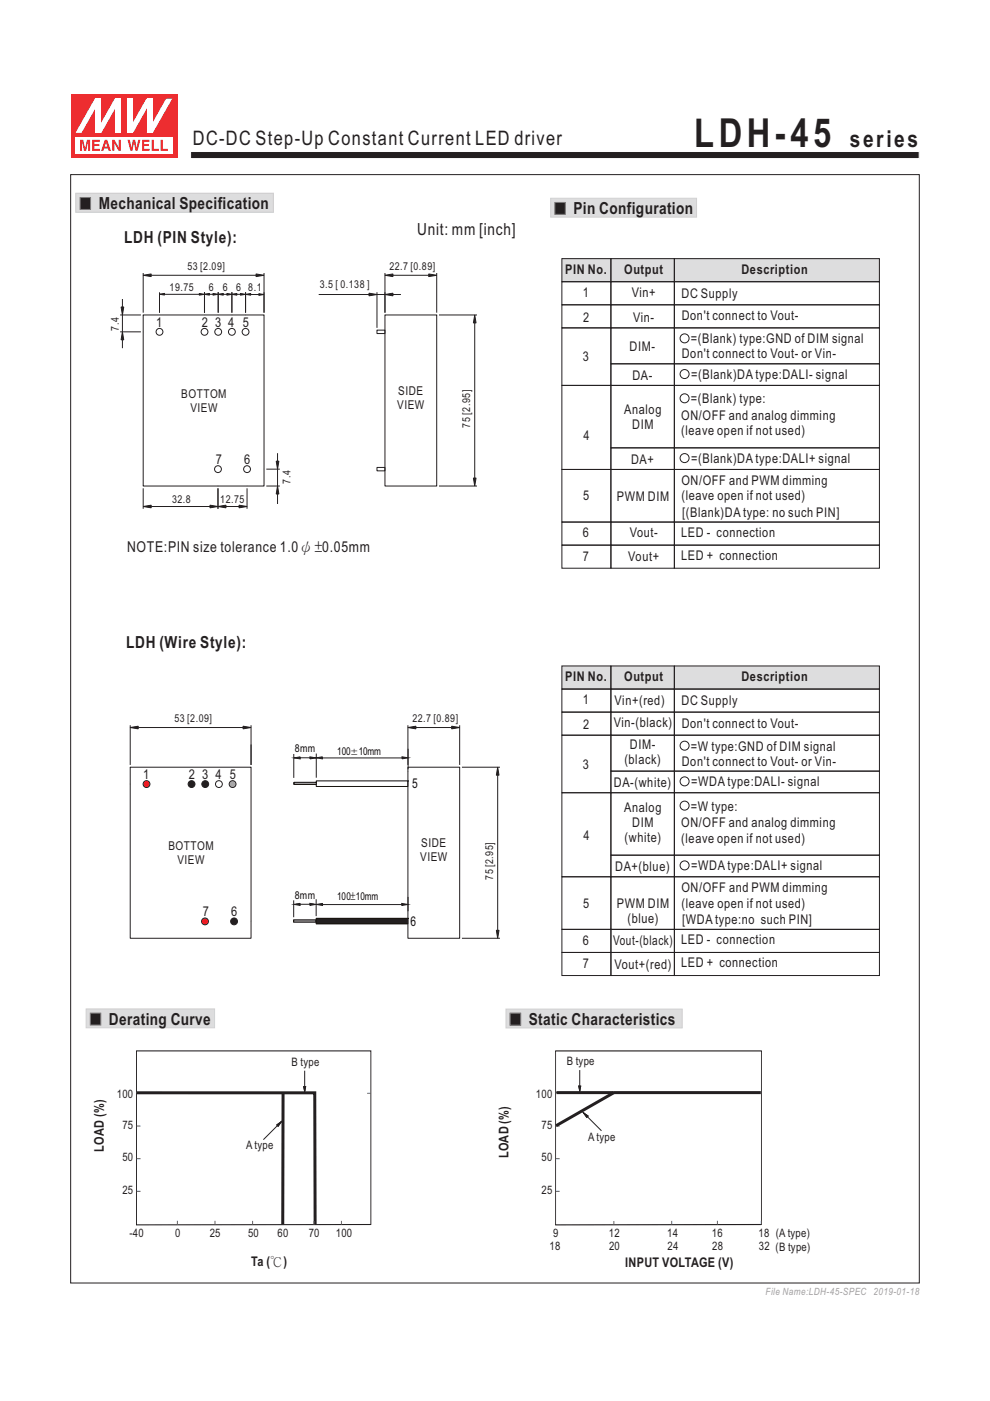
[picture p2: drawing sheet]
<svg xmlns="http://www.w3.org/2000/svg" width="210mm" height="297mm" viewBox="0 0 210 297" stroke-linecap="round" stroke-linejoin="round" font-family="sans-serif">
<path d="M16.1 41h41.9v4h-41.9z" fill-rule="evenodd" fill="#ddddde" stroke="#cfd1d2" stroke-width=".21"/>
<path d="M17 41.9h2.2v2.5h-2.2z" fill-rule="evenodd" fill="#231f20" stroke="#76777b" stroke-width=".21"/>
<g fill="none" stroke="#231f20" stroke-width=".21">
<path d="M15 37h180v235h-180zM30.4 57.9v8.4M32.1 58.4h22.2M56 57.9v8.4M81.6 57.9v8.4M83.3 58.4h7.6M92.6 57.9v8.4M25.5 66.8h4.4M25.5 70.4h4.4M26 63.4v1.7M26 66.8v3.6M26 72v1.8"/>
<path d="M30.4 66.8h25.6v36.2h-25.6zM43.4 61.9v4.4M46.3 61.9v4.4M49.2 61.9v4.4M52.1 62v4.3M53.1 62.4h2.5M67.6 62.4h10.7M80 62.4h1.6M80 70h1.6v.7h-1.6zM80 62v7.5M81.6 66.8h11v36.2h-11zM83.3 62.4h1.7"/>
<path d="M93.1 66.8h8.1M100.7 68.5v32.9M56.5 99.5h2.9M58.9 96.1v1.7M58.9 99.5v3.5M80 99.1h1.6v.7h-1.6zM30.4 103.5v4.4M32.1 107.4h12.4M46.2 103.5v4.4M47.9 107.4h2.8M52.4 103.5v4.4M56.5 103h2.9"/>
<path d="M58.9 104.7v2.2M93.1 103h8.1"/>
<circle cx="33.8" cy="70.4" r=".73"/>
<circle cx="43.4" cy="70.4" r=".73"/>
<circle cx="46.3" cy="70.4" r=".73"/>
<circle cx="49.2" cy="70.4" r=".73"/>
<circle cx="52.1" cy="70.4" r=".73"/>
<circle cx="46.2" cy="99.5" r=".73"/>
<circle cx="52.4" cy="99.5" r=".73"/>
</g>
<g fill="#231f20" stroke="#231f20" stroke-width=".21">
<path d="M25.7 65.1h.5l-.2 1.7z" fill-rule="evenodd"/>
<path d="M26 70.4l.2 1.6h-.5z" fill-rule="evenodd"/>
<path d="M54.9 62.3l1.1 .1-1.1 .2z" fill-rule="evenodd"/>
<path d="M30.4 107.4l1.7-.3v.6z" fill-rule="evenodd"/>
<path d="M44.5 107.1l1.7 .3-1.7 .3z" fill-rule="evenodd"/>
<path d="M46.2 107.4l1.7-.3v.6z" fill-rule="evenodd"/>
<path d="M50.7 107.1l1.7 .3-1.7 .3z" fill-rule="evenodd"/>
<path d="M58.6 97.8h.5l-.2 1.7z" fill-rule="evenodd"/>
<path d="M58.9 103l.2 1.7h-.5z" fill-rule="evenodd"/>
<path d="M52.1 62.4l1.1-.2v.4z" fill-rule="evenodd"/>
<path d="M54.3 58.1l1.7 .3-1.7 .2z" fill-rule="evenodd"/>
<path d="M30.4 58.4l1.7-.3v.5z" fill-rule="evenodd"/>
<path d="M90.9 58.1l1.7 .3-1.7 .2z" fill-rule="evenodd"/>
<path d="M81.6 58.4l1.7-.3v.5z" fill-rule="evenodd"/>
<path d="M100.4 101.4h.6l-.3 1.6z" fill-rule="evenodd"/>
<path d="M100.7 66.8l.3 1.7h-.6z" fill-rule="evenodd"/>
<path d="M81.6 62.4l1.7-.2v.5z" fill-rule="evenodd"/>
<path d="M78.3 62.2l1.7 .2-1.7 .3z" fill-rule="evenodd"/>
<circle cx="30.4" cy="66.8" r="0"/>
<circle cx="30.4" cy="70.4" r="0"/>
<circle cx="26" cy="70.4" r="0"/>
<circle cx="56" cy="66.8" r="0"/>
<circle cx="52.1" cy="66.8" r="0"/>
<circle cx="30.4" cy="103" r="0"/>
<circle cx="46.2" cy="103" r="0"/>
<circle cx="46.2" cy="107.4" r="0"/>
<circle cx="52.4" cy="103" r="0"/>
<circle cx="52.4" cy="107.4" r="0"/>
<circle cx="56" cy="103" r="0"/>
<circle cx="56" cy="99.5" r="0"/>
<circle cx="58.9" cy="99.5" r="0"/>
<circle cx="49.2" cy="66.8" r="0"/>
<circle cx="46.3" cy="66.8" r="0"/>
<circle cx="43.4" cy="66.8" r="0"/>
<circle cx="30.4" cy="58.4" r="0"/>
<circle cx="92.6" cy="66.8" r="0"/>
<circle cx="81.6" cy="66.8" r="0"/>
<circle cx="81.6" cy="58.4" r="0"/>
<circle cx="92.6" cy="103" r="0"/>
<circle cx="100.7" cy="66.8" r="0"/>
<circle cx="80" cy="70" r="0"/>
<circle cx="80" cy="62.4" r="0"/>
</g>
<path d="M40.4 32.1h154.6v1.5h-154.6z" fill-rule="evenodd" fill="#231f20" stroke="#fff" stroke-width=".21"/>
<path d="M15 20h22.6v13.4h-22.6z" fill="#ed2d30"/>
<path d="M16 29h20.6v3.5h-20.6z" fill="#fff"/>
<g fill="#ed2d30">
<path d="M27.1 29.6h.4l.4 1.8 .3-1.8h.4l.4 1.8 .3-1.8h.5l-.6 2.4h-.5l-.3-1.8-.3 1.8h-.4z" fill-rule="evenodd"/>
<path d="M30.1 29.6h1.6v.5h-1.1v.5h1v.4h-1v.6h1.1v.4h-1.6z" fill-rule="evenodd"/>
<path d="M32.2 29.6h.4v2h1.1v.4h-1.5z" fill-rule="evenodd"/>
<path d="M34.1 29.6h.4v2h1.1v.4h-1.5z" fill-rule="evenodd"/>
<path d="M17 29.6h.6l.4 1.9 .4-1.9h.7v2.4h-.4v-2l-.4 2h-.5l-.4-2v2h-.4z" fill-rule="evenodd"/>
<path d="M19.6 29.6h1.6v.5h-1.2v.5h1.1v.4h-1.1v.6h1.2v.4h-1.6z" fill-rule="evenodd"/>
<path d="M22.5 30.2l.3 .9h-.6zM22.2 29.6l-.8 2.4h.5l.2-.5h.8l.1 .5h.5l-.7-2.4z" fill-rule="evenodd"/>
<path d="M23.8 29.6h.5l.9 1.7v-1.7h.4v2.4h-.5l-.9-1.7v1.7h-.4z" fill-rule="evenodd"/>
</g>
<g fill="#fff">
<path d="M20.1 20.9h1.3l-4.1 7.3h-1.3z" fill-rule="evenodd"/>
<path d="M24.3 20.9h1.3l-4.1 7.3h-1.3z" fill-rule="evenodd"/>
<path d="M35.2 20.9h1.3l-4.1 7.3h-1.3z" fill-rule="evenodd"/>
<path d="M31 20.9h1.3l-4.1 7.3h-1.3z" fill-rule="evenodd"/>
</g>
<g fill="#fff">
<path d="M20.2 20.9h1.2v7.3h-1.2z"/>
<path d="M24.4 20.9h1.2v7.3h-1.2z"/>
<path d="M26.9 20.9h1.2v7.3h-1.2z"/>
<path d="M31.1 20.9h1.2v7.3h-1.2z"/>
</g>
<path d="M119.1 54.8h67.4v4.9h-67.4z" fill="#ddddde"/>
<g fill="#231f20">
<path d="M67.1 191.8l1.3-.3v.5z"/>
<path d="M62.3 191.7l1.4-.2v.5z"/>
<path d="M62.4 160.7l1.3-.2v.4z"/>
<path d="M65.7 191.5l1.3 .2-1.3 .3z"/>
<path d="M65.7 160.5l1.3 .2-1.3 .2z"/>
<path d="M85.2 191.5l1.3 .3-1.3 .2z"/>
</g>
<g fill="none" stroke="#231f20" stroke-width=".21">
<path d="M119.2 54.8h10.4v4.9h-10.4zM119.2 59.7h10.4v4.9h-10.4zM129.6 54.8h13.4v4.9h-13.4zM129.6 59.7h13.4v4.9h-13.4zM143 54.8h43.5v4.9h-43.5zM143 59.7h43.5v4.9h-43.5zM119.2 110.7h10.4v4.9h-10.4zM119.2 115.6h10.4v4.9h-10.4zM129.6 110.7h13.4v4.9h-13.4zM129.6 115.6h13.4v4.9h-13.4zM143 110.7h43.5v4.9h-43.5zM143 115.6h43.5v4.9h-43.5z"/>
<path d="M62.4 160.7l1.3-.2v.4zM65.7 160.5l1.3 .2-1.3 .2zM62.3 191.7l1.4-.2v.5zM65.7 191.5l1.3 .2-1.3 .3zM67.1 191.8l1.3-.3v.5zM85.2 191.5l1.3 .3-1.3 .2z"/>
</g>
<path d="M16.1 41h41.9v4h-41.9z" fill-rule="evenodd" fill="#ddddde" stroke="#cfd1d2" stroke-width=".21"/>
<path d="M17 41.9h2.2v2.5h-2.2z" fill-rule="evenodd" fill="#231f20" stroke="#76777b" stroke-width=".21"/>
<path d="M116.8 42h30.9v4h-30.9z" fill-rule="evenodd" fill="#ddddde" stroke="#cfd1d2" stroke-width=".21"/>
<path d="M117.7 42.9h2.2v2.6h-2.2z" fill-rule="evenodd" fill="#231f20" stroke="#76777b" stroke-width=".21"/>
<path d="M62.3 159.9v5M62.8 160.7h3.8M62.3 190.9v3.6M62.8 191.7h3.8M67.1 190.7v3.5M68.3 191.8h17.1M86.5 190.2v3" fill="none" stroke="#231f20" stroke-width=".21"/>
<path d="M62.3 195h4.7v.5h-4.7zM62.3 195v.5z" fill-rule="evenodd" fill="#a1a0a3"/>
<path d="M62.3 195h4.7v.5h-4.7zM62.3 195v.5" fill="none" stroke="#0f0b05" stroke-width=".21"/>
<path d="M67.1 194.7h19.4v1.2h-19.4z" fill-rule="evenodd" fill="#231f20" stroke="#0f0b05" stroke-width=".21"/>
<path d="M67.1 165.6h19.4v1.1h-19.4z" fill-rule="evenodd" fill="#fff" stroke="#0f0b05" stroke-width=".21"/>
<path d="M62.3 165.9h4.8v.4h-4.8zM62.3 165.9v.4z" fill-rule="evenodd" fill="#a1a0a3"/>
<path d="M62.3 165.9h4.8v.4h-4.8zM62.3 165.9v.4" fill="none" stroke="#0f0b05" stroke-width=".21"/>
<path d="M40.4 32.1h154.6v1.5h-154.6z" fill-rule="evenodd" fill="#231f20" stroke="#fff" stroke-width=".21"/>
<g fill="#231f20">
<path d="M67.1 160.7l1.3-.2v.4z"/>
<path d="M85.3 160.5l1.3 .2-1.3 .2z"/>
</g>
<path d="M119.2 69.5h10.4v12.2h-10.4zM129.6 69.5h13.4v7.6h-13.4zM143 69.5h43.5v7.6h-43.5zM67.1 159.8v5.1M67.1 160.7l1.3-.2v.4zM68.3 160.7h17.1M85.3 160.5l1.3 .2-1.3 .2z" fill="none" stroke="#231f20" stroke-width=".21"/>
<path d="M18.3 213.9h27.2v4h-27.2z" fill-rule="evenodd" fill="#ddddde" stroke="#cfd1d2" stroke-width=".21"/>
<path d="M19.2 214.8h2.2v2.5h-2.2z" fill-rule="evenodd" fill="#231f20" stroke="#76777b" stroke-width=".21"/>
<path d="M78.6 259.6l-49.7 .1v-36.9h49.8v36.9" fill="none" stroke="#231f20" stroke-width=".21"/>
<path d="M28.9 231.6h.9M29 238.7h.8M77.8 231.8h.9M29 245.7h.8M29 252.6h.8M37.6 258.8v.9M45.6 258.8v.9M53.6 258.8v.9M60 258.8v.8M66.6 258.9v.8M72.4 258.8v.9" fill="none" stroke="#1857a7" stroke-width=".21"/>
<path d="M29 231.7h37.8v28" fill="none" stroke="#231f20" stroke-width=".63" stroke-linecap="butt"/>
<path d="M107.3 213.9h37.4v4h-37.4z" fill-rule="evenodd" fill="#ddddde" stroke="#cfd1d2" stroke-width=".21"/>
<g fill="#231f20" stroke="#76777b" stroke-width=".21">
<path d="M108.2 214.8h2.2v2.6h-2.2z" fill-rule="evenodd"/>
<path d="M108.2 214.8h2.2v2.6h-2.2z" fill-rule="evenodd"/>
</g>
<g fill="none" stroke="#231f20" stroke-width=".21">
<path d="M119.2 64.6h10.4v4.9h-10.4zM129.6 64.6h13.4v4.9h-13.4zM143 64.6h43.5v4.9h-43.5zM119.2 81.7h10.4v17.8h-10.4zM119.2 99.5h10.4v11.2h-10.4zM129.6 81.7h13.4v13.3h-13.4zM129.6 99.5h13.4v11.2h-13.4zM143 81.7h43.5v13.3h-43.5zM143 99.5h43.5v11.2h-43.5zM58.7 238.5l1-.7-.7 1zM59 238.5l-3.1 3.1M64.4 230.4h.4l-.2 1z"/>
<path d="M64.6 227v3.6M122.8 230.3h.4l-.2 .9zM123 226.9v3.6M123.7 235.9l1 .7-.2 .3zM124.4 236.6l3.2 3.1M161.5 259.6l-43.7 .1v-36.9h43.7v36.9"/>
</g>
<path d="M117.8 231.6h.9M117.9 238.7h.8M117.9 245.7h.8M117.9 252.6h.8M130.2 258.9v.8M142.5 258.8v.9M152.2 258.8v.8M161.5 258.8v.9" fill="none" stroke="#1857a7" stroke-width=".21"/>
<path d="M60 231.7v27.9M130.3 231.6l-12.3 7.1M161.4 231.7h-43.4" fill="none" stroke="#231f20" stroke-width=".63" stroke-linecap="butt"/>
<g fill="#231f20" stroke="#231f20" stroke-width=".21">
<path d="M64.4 230.4h.4l-.2 1z" fill-rule="evenodd"/>
<path d="M122.8 230.3h.4l-.2 .9z" fill-rule="evenodd"/>
<path d="M58.7 238.5l1-.7-.7 1z" fill-rule="evenodd"/>
<path d="M123.7 235.9l1 .7-.2 .3z" fill-rule="evenodd"/>
</g>
<path d="M119.1 141.2h67.4v4.9h-67.4z" fill="#ddddde"/>
<g fill="none" stroke="#231f20" stroke-width=".21">
<path d="M33.8 62v4.3M34.7 62.4h8.3M43.4 61.9v4.4M43.4 62.4h2.5M46.3 62.4h2.5M49.2 62.4h2.5M53.2 157.8v4.4M119.2 141.2h10.4v4.9h-10.4zM119.2 146.1h10.4v4.9h-10.4zM119.2 151h10.4v4.9h-10.4zM129.6 141.2h13.4v4.9h-13.4zM129.6 146.1h13.4v4.9h-13.4z"/>
<path d="M129.6 151h13.4v4.9h-13.4zM143 141.2h43.5v4.9h-43.5zM143 146.1h43.5v4.9h-43.5zM143 151h43.5v4.9h-43.5zM27.6 162.7h25.6v36.2h-25.6zM119.2 197h10.4v4.9h-10.4zM129.6 197h13.4v4.9h-13.4zM143 197h43.5v4.9h-43.5zM119.2 201.9h10.4v4.9h-10.4zM129.6 201.9h13.4v4.9h-13.4zM143 201.9h43.5v4.9h-43.5z"/>
</g>
<g fill="#231f20" stroke="#231f20" stroke-width=".21">
<path d="M51 62.2l1.1 .2-1.1 .2z" fill-rule="evenodd"/>
<path d="M49.2 62.4l1-.2v.4z" fill-rule="evenodd"/>
<path d="M48.1 62.2l1.1 .2-1.1 .2z" fill-rule="evenodd"/>
<path d="M46.3 62.4l1.1-.2v.4z" fill-rule="evenodd"/>
<path d="M45.2 62.2l1 .2-1 .2z" fill-rule="evenodd"/>
<path d="M43.4 62.4l1-.2v.4z" fill-rule="evenodd"/>
<path d="M42.3 62.2l1 .2-1 .2z" fill-rule="evenodd"/>
<path d="M33.8 62.4l1.1-.2v.4z" fill-rule="evenodd"/>
</g>
<circle cx="49.3" cy="166.2" r=".73" fill="#69cad9" stroke="#231f20" stroke-width=".21"/>
<circle cx="46.4" cy="166.2" r=".73" fill="none" stroke="#231f20" stroke-width=".21"/>
<g fill="#231f20" stroke="#231f20" stroke-width=".21">
<circle cx="43.5" cy="166.2" r=".73"/>
<circle cx="40.6" cy="166.2" r=".73"/>
</g>
<g fill="#ed1c24" stroke="#231f20" stroke-width=".21">
<circle cx="31.1" cy="166.2" r=".73"/>
<circle cx="43.5" cy="195.4" r=".73"/>
</g>
<g fill="#231f20" stroke="#231f20" stroke-width=".21">
<path d="M51.6 154l1.6 .2-1.6 .3z" fill-rule="evenodd"/>
<path d="M27.6 154.2l1.7-.2v.5z" fill-rule="evenodd"/>
<path d="M95.8 154l1.7 .2-1.7 .3z" fill-rule="evenodd"/>
<path d="M86.5 154.2l1.7-.2v.5z" fill-rule="evenodd"/>
<path d="M105.3 197.2h.5l-.2 1.7z" fill-rule="evenodd"/>
<path d="M105.6 162.7l.2 1.7h-.5z" fill-rule="evenodd"/>
<circle cx="49.6" cy="195.4" r=".73"/>
<circle cx="27.6" cy="162.7" r="0"/>
<circle cx="27.6" cy="166.2" r="0"/>
<circle cx="53.2" cy="162.7" r="0"/>
<circle cx="53.2" cy="195.4" r="0"/>
<circle cx="27.6" cy="154.2" r="0"/>
<circle cx="97.5" cy="162.7" r="0"/>
<circle cx="86.6" cy="163.6" r="0"/>
<circle cx="86.5" cy="154.2" r="0"/>
<circle cx="97.5" cy="198.9" r="0"/>
<circle cx="105.6" cy="162.7" r="0"/>
</g>
<g fill="none" stroke="#231f20" stroke-width=".21">
<path d="M129.6 77.1h13.4v4.6h-13.4zM143 77.1h43.5v4.6h-43.5zM129.6 95h13.4v4.5h-13.4zM143 95h43.5v4.5h-43.5zM27.6 153.8v8.4M29.3 154.2h22.3M53.2 153.8v8.4M86.5 153.8l.1 9.3M88.2 154.2h7.6M97.5 153.8v8.4M119.2 155.9h10.4v12.2h-10.4zM129.6 155.9h13.4v7.6h-13.4z"/>
<path d="M143 155.9h43.5v7.6h-43.5zM86.5 162.7h11v36.2h-11zM98 162.7h8M105.6 164.4v32.8M119.2 168.1h10.4v17.8h-10.4zM129.6 163.5h13.4v4.6h-13.4zM129.6 168.1h13.4v13.2h-13.4zM143 163.5h43.5v4.6h-43.5zM143 168.1h43.5v13.2h-43.5zM98 198.9h8M119.2 185.9h10.4v11.1h-10.4zM129.6 185.9h13.4v11.1h-13.4z"/>
<path d="M129.6 181.3h13.4v4.6h-13.4zM143 185.9h43.5v11.1h-43.5zM143 181.3h43.5v4.6h-43.5z"/>
<circle cx="145.2" cy="71.7" r=".96"/>
<circle cx="145.2" cy="79.3" r=".96"/>
<circle cx="145.2" cy="97.1" r=".96"/>
<circle cx="145.2" cy="84.5" r=".96"/>
<circle cx="145.2" cy="158.1" r=".96"/>
<circle cx="145.2" cy="170.8" r=".96"/>
<circle cx="145.2" cy="165.7" r=".96"/>
<circle cx="145.2" cy="183.5" r=".96"/>
</g>
<text font-size="8.5" fill="#231f20" x="147.2" y="31.1">LDH-45</text>
<text font-size="4.9" fill="#231f20" x="180.2" y="31.1">series</text>
<text font-size="4.2" fill="#231f20" x="40.9" y="30.7">DC-DC Step-Up Constant Current LED driver</text>
<g font-size="3.5" fill="#231f20">
<text x="20.9" y="44.4">Mechanical Specification</text>
<text x="121.6" y="45.4">Pin Configuration</text>
<text x="26.3" y="51.5">LDH (PIN Style):</text>
<text x="88.5" y="49.8">Unit: mm [inch]</text>
<text x="26.7" y="137.5">LDH (Wire Style):</text>
<text x="23.1" y="217.3">Derating Curve</text>
<text x="112.2" y="217.3">Static Characteristics</text>
</g>
<text font-size="3.2" fill="#231f20" x="27" y="116.9">NOTE:PIN size tolerance 1.0ψ±0.05mm</text>
<g font-size="2.9" fill="#231f20">
<text x="33.1" y="69.2">1</text>
<text x="42.8" y="69.3">2</text>
<text x="45.6" y="69.2">3</text>
<text x="48.4" y="69.3">4</text>
<text x="51.5" y="69.3">5</text>
<text x="45.8" y="98.3">7</text>
<text x="51.8" y="98.3">6</text>
<text x="30.4" y="165.1">1</text>
<text x="40" y="165.2">2</text>
<text x="42.9" y="165.1">3</text>
<text x="45.7" y="165.2">4</text>
<text x="48.8" y="165.1">5</text>
<text x="43" y="194.2">7</text>
<text x="49.1" y="194.2">6</text>
</g>
<g font-size="2.9" fill="#091216">
<text x="87.4" y="167.1">5</text>
<text x="87.1" y="196.4">6</text>
</g>
<g font-size="2.8" fill="#231f20">
<text x="119.9" y="58.1">PIN No.</text>
<text x="132.4" y="58.1">Output</text>
<text x="157.3" y="58.1">Description</text>
<text x="123.6" y="63">1</text>
<text x="134" y="63">Vin+</text>
<text x="144.5" y="63.1">DC Supply</text>
<text x="123.7" y="68.2">2</text>
<text x="134.3" y="68.2">Vin-</text>
<text x="144.6" y="67.9">Don't connect to Vout-</text>
<text x="123.6" y="76.6">3</text>
<text x="133.6" y="74.4">DIM-</text>
<text x="144.6" y="76">Don't connect to Vout- or Vin-</text>
<text x="146.5" y="72.8">=(Blank) type:GND of DIM signal</text>
<text x="134.1" y="80.6">DA-</text>
<text x="146.6" y="80.3">=(Blank)DA type:DALI- signal</text>
<text x="132.4" y="87.7">Analog</text>
<text x="144.5" y="89.1">ON/OFF and analog dimming</text>
<text x="146.5" y="85.5">=(Blank) type:</text>
<text x="123.7" y="93.2">4</text>
<text x="134.1" y="91">DIM</text>
<text x="144.5" y="92.3">(leave open if not used)</text>
<text x="133.8" y="98.4">DA+</text>
<text x="146.6" y="98.1">=(Blank)DA type:DALI+ signal</text>
<text x="123.7" y="106.1">5</text>
<text x="130.8" y="106.1">PWM DIM</text>
<text x="144.5" y="102.8">ON/OFF and PWM dimming</text>
<text x="144.5" y="106.1">(leave open if not used)</text>
<text x="123.7" y="113.9">6</text>
<text x="133.6" y="113.9">Vout-</text>
<text x="144.5" y="113.9">LED - connection</text>
<text x="144.7" y="109.6">[(Blank)DA type: no such PIN]</text>
<text x="123.7" y="118.8">7</text>
<text x="133.3" y="118.8">Vout+</text>
<text x="144.5" y="118.7">LED + connection</text>
<text x="119.9" y="144.5">PIN No.</text>
<text x="123.6" y="149.4">1</text>
<text x="130.4" y="149.5">Vin+(red)</text>
<text x="132.4" y="144.5">Output</text>
<text x="144.5" y="149.5">DC Supply</text>
<text x="157.3" y="144.5">Description</text>
<text x="123.7" y="154.6">2</text>
<text x="130.2" y="154.2">Vin-(black)</text>
<text x="144.6" y="154.3">Don't connect to Vout-</text>
<text x="133.6" y="158.8">DIM-</text>
<text x="146.5" y="159.1">=W type:GND of DIM signal</text>
<text x="123.6" y="163">3</text>
<text x="130.2" y="166.9">DA-(white)</text>
<text x="132.4" y="162">(black)</text>
<text x="144.6" y="162.3">Don't connect to Vout- or Vin-</text>
<text x="146.6" y="166.6">=WDA type:DALI- signal</text>
<text x="132.4" y="172.2">Analog</text>
<text x="146.5" y="171.8">=W type:</text>
<text x="123.7" y="178">4</text>
<text x="132.5" y="178.6">(white)</text>
<text x="134.1" y="175.4">DIM</text>
<text x="144.5" y="175.4">ON/OFF and analog dimming</text>
<text x="144.5" y="178.7">(leave open if not used)</text>
<text x="130.5" y="184.7">DA+(blue)</text>
<text x="146.6" y="184.5">=WDA type:DALI+ signal</text>
<text x="144.5" y="189.2">ON/OFF and PWM dimming</text>
<text x="123.7" y="192.5">5</text>
<text x="130.8" y="192.5">PWM DIM</text>
<text x="133.1" y="195.7">(blue)</text>
<text x="144.5" y="192.4">(leave open if not used)</text>
<text x="144.7" y="195.9">[WDA type:no such PIN]</text>
<text x="123.7" y="200.3">6</text>
<text x="130" y="200.3">Vout-(black)</text>
<text x="144.5" y="200.2">LED - connection</text>
<text x="123.7" y="205.2">7</text>
<text x="130.4" y="205.5">Vout+(red)</text>
<text x="144.5" y="205.1">LED + connection</text>
<text x="22.1" y="244.3" transform="rotate(-90 22.1 244.3)">LOAD (%)</text>
<text x="107.9" y="245.6" transform="rotate(-90 107.9 245.6)">LOAD (%)</text>
<text x="53.3" y="268.5">Ta (℃)</text>
<text x="132.6" y="268.5">INPUT VOLTAGE (V)</text>
</g>
<g font-size="2.6" fill="#231f20">
<text x="84.5" y="83.8">SIDE</text>
<text x="38.5" y="84.4">BOTTOM</text>
<text x="40.4" y="87.3">VIEW</text>
<text x="84.2" y="86.7">VIEW</text>
<text x="89.4" y="179.6">SIDE</text>
<text x="35.7" y="180.3">BOTTOM</text>
<text x="37.6" y="183.2">VIEW</text>
<text x="89.1" y="182.6">VIEW</text>
</g>
<g font-size="2.5" fill="#231f20">
<text x="61.9" y="226">B type</text>
<text x="120.2" y="225.9">B type</text>
<text x="24.8" y="232.8">100</text>
<text x="113.7" y="232.8">100</text>
<text x="26" y="239.3">75</text>
<text x="114.9" y="239.3">75</text>
<text x="52.2" y="243.6">A type</text>
<text x="124.7" y="241.9">A type</text>
<text x="26" y="246.2">50</text>
<text x="114.9" y="246.2">50</text>
<text x="26" y="253.1">25</text>
<text x="114.9" y="253.1">25</text>
<text x="27.5" y="262.3">-40</text>
<text x="37.1" y="262.3">0</text>
<text x="44.5" y="262.3">25</text>
<text x="52.6" y="262.3">50</text>
<text x="58.9" y="262.3">60</text>
<text x="65.5" y="262.3">70</text>
<text x="71.2" y="262.3">100</text>
<text x="117.3" y="262.3">9</text>
<text x="129.1" y="262.4">12</text>
<text x="141.5" y="262.3">14</text>
<text x="151" y="262.3">16</text>
<text x="160.9" y="262.3">18 (A type)</text>
<text x="116.6" y="265.1">18</text>
<text x="129.2" y="265">20</text>
<text x="141.6" y="265">24</text>
<text x="151.1" y="265">28</text>
<text x="160.9" y="265">32 (B type)</text>
</g>
<g font-size="2.3" fill="#231f20">
<text x="39.8" y="57.2">53 [2.09]</text>
<text x="82.6" y="57.2">22.7 [0.89]</text>
<text x="36" y="61.7">19.75</text>
<text x="44.3" y="61.7">6</text>
<text x="47.3" y="61.7">6</text>
<text x="50.1" y="61.7">6</text>
<text x="52.7" y="61.7">8.1</text>
<text x="67.8" y="61">3.5 [ 0.138 ]</text>
<text x="25.2" y="70.1" transform="rotate(-90 25.2 70.1)">7.4</text>
<text x="99.8" y="90.6" transform="rotate(-90 99.8 90.6)">75 [2.95]</text>
<text x="36.5" y="106.7">32.8</text>
<text x="46.7" y="106.7">12.75</text>
<text x="61.6" y="102.6" transform="rotate(-90 61.6 102.6)">7.4</text>
<text x="37" y="153.1">53 [2.09]</text>
<text x="87.5" y="153.1">22.7 [0.89]</text>
<text x="104.6" y="186.5" transform="rotate(-90 104.6 186.5)">75 [2.95]</text>
</g>
<g font-size="2.3" fill="#0f0b05">
<text x="62.5" y="159.5">8mm</text>
<text x="71.5" y="160.1">100±10mm</text>
<text x="62.5" y="190.6">8mm</text>
<text x="71.5" y="190.9">100 10mm</text>
<text x="74.4" y="190.9">±</text>
</g>
<text font-size="2.1" fill="#a0a0a3" x="162.4" y="274.5">File Name:LDH-45-SPEC 2019-01-18</text>
</svg>
